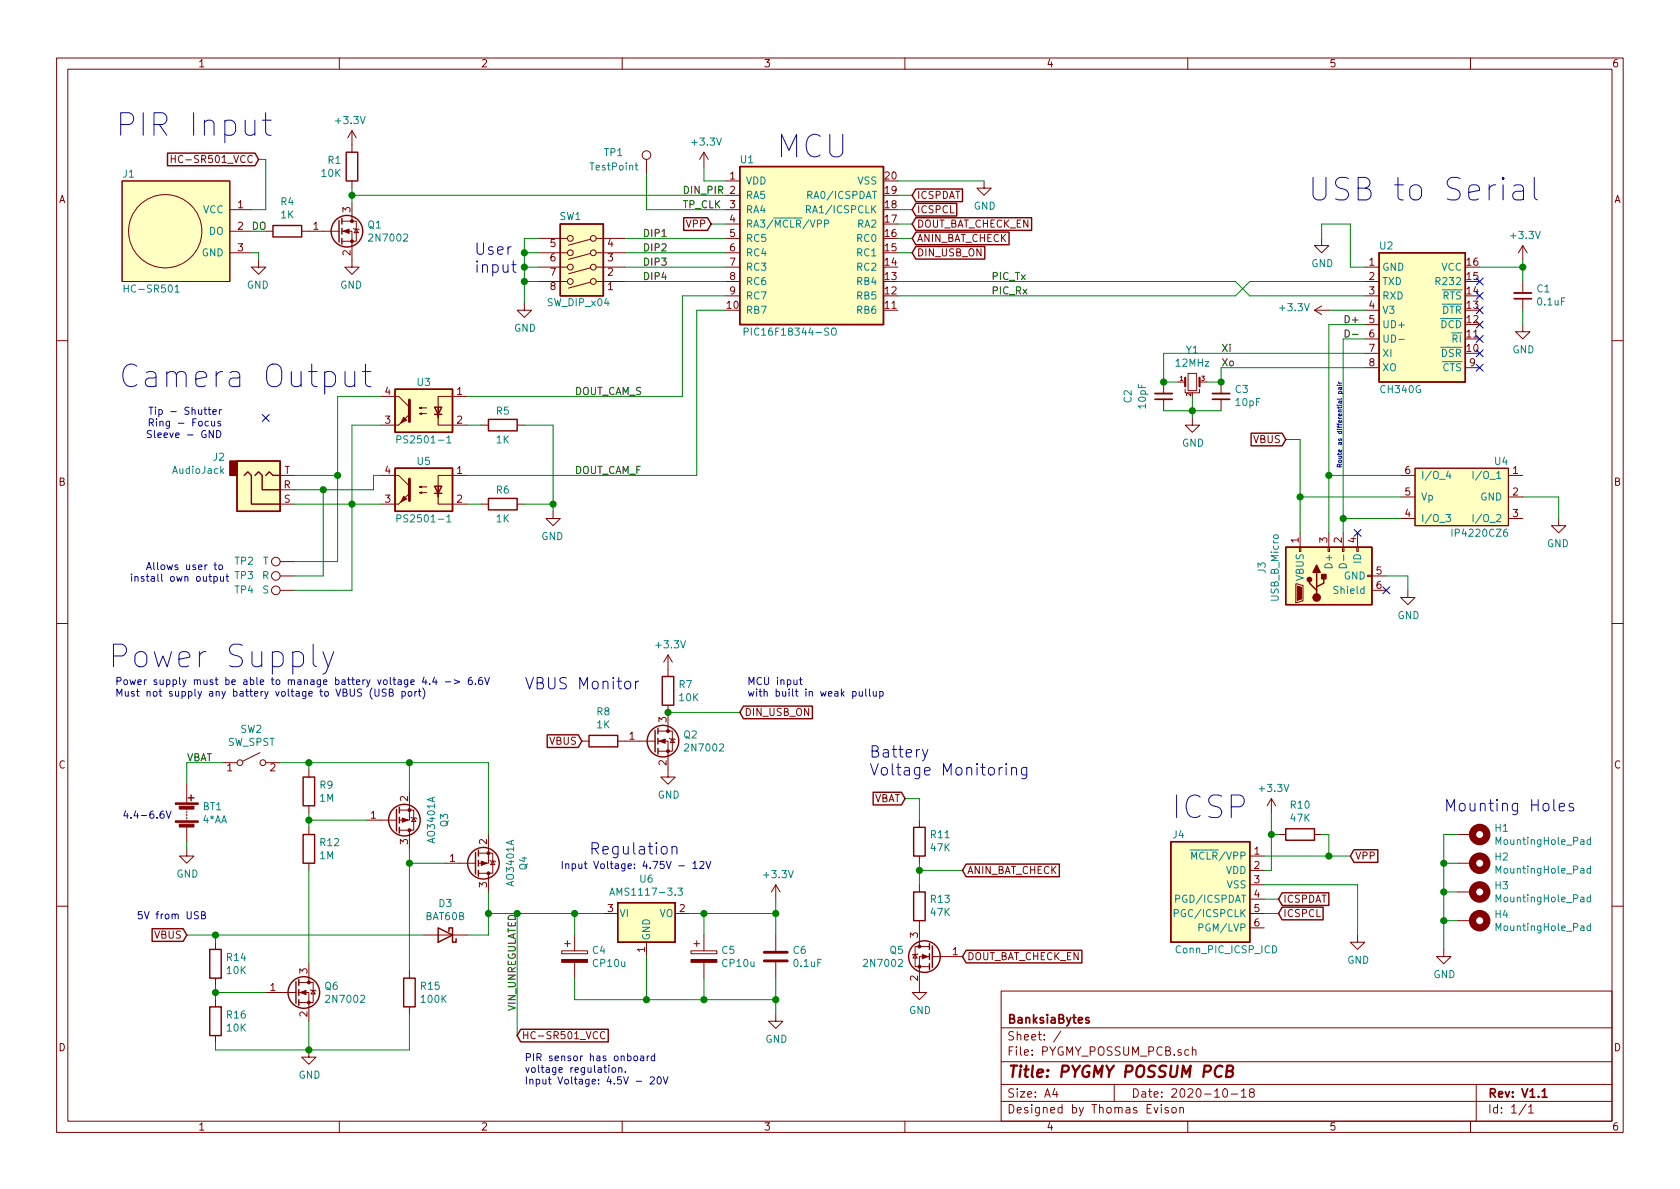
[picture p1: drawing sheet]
<svg xmlns="http://www.w3.org/2000/svg" width="297mm" height="210mm" viewBox="0 0 297 210" stroke-linecap="round" stroke-linejoin="round" font-family="sans-serif">
<g fill="none" stroke="#840000" stroke-width=".18">
<path d="M10 10.3h277v189.9h-277zM12 12.2h273v186.1h-273zM60 10.3v1.9M110 10.3v1.9M160 10.3v1.9M210 10.3v1.9M260 10.3v1.9M21.6 32h19v17.8h-19zM30.3 27.5v1.2M30.3 28.1h.7M31 27.5v1.2M40.6 37.1h3.8"/>
<path d="M60.5 39.1h2.5v3.6h-2.5M62.2 23.1v3.8M62.2 32v1.3M62.2 35.8v3.3M62.2 23.1l.8 1.3M62.2 23.1l-.7 1.3M114.3 28.2v2.5M124.5 26.9v2.6M124.5 26.9l-.8 1.3M124.5 26.9l.7 1.3M128.3 32h2.5M128.3 34.5h2.5"/>
<path d="M128.3 37.1h2.5M128.3 39.6h2.5M174 32v1.3h1.3l-1.3 1.2-1.3-1.2h1.3M40.6 44.7h3.8M40.6 40.9h3.8M45.7 46v1.2h-1.3l1.3 1.3 1.3-1.3h-1.3M47 40.9h1.3M53.3 40.9h6.6M60.5 40.9h1.7v6.3h-1.2l1.2 1.3 1.3-1.3h-1.3M62.5 40.4l.1 .1h.8l.1 .1M63 40.5l.4 .6h-.8zM92.7 53.6v1.3h1.3l-1.3 1.2-1.3-1.2h1.3"/>
<path d="M95.2 42.2h5.1M95.2 44.7h5.1M95.2 47.2h5.1M95.2 49.8h5.1M104.4 42.3l-3.9 1.1M104.4 44.8l-3.9 1.1M104.4 47.4l-3.9 1M104.4 49.9l-3.9 1M105.4 42.2h5.1M105.4 44.7h5.1M105.4 47.2h5.1M105.4 49.8h5.1"/>
<path d="M128.3 42.2h2.5M128.3 44.7h2.5M128.3 47.2h2.5M128.3 49.8h2.5M128.3 52.3h2.5M232.4 54.9l1.3 .7M232.4 54.9h2.5M233.7 42.2v1.2h1.2l-1.2 1.3-1.3-1.3h1.3M233.7 54.1l-1.3 .8M241.3 54.9h2.5M241.3 47.2h2.5M241.3 49.8h2.5"/>
<path d="M241.3 52.3h2.5M241.3 57.4h2.5M241.3 59.9h2.5M269.2 57.4v1.3h1.3l-1.3 1.2-1.2-1.2h1.2M269.2 43.4l-.7 1.3M269.2 43.4v2.6M269.2 49.8v2M269.2 52.8v2.1M269.2 43.4l.8 1.3M10 60.2h2M67.3 75.2h3.2M67.3 70.1h3.2l1.9 1.9"/>
<path d="M74.2 73.1l.3-.1v.3l-.3-.2h1.2M74.2 72.1l.3-.1v.3l-.3-.2h1.2M77.5 73.3v1.9h5M82.5 70.1h-5v3.8v-1.9M85.1 75.2h1.3M91.4 75.2h1.3M205.7 67.6v2M205.7 70.6v2M208.3 67.6h1.2M209.5 68.8v.7h2.6v-.7M210.1 66h1.5v3.1h-1.5zM210.8 73.9v1.3h1.3l-1.3 1.2-1.3-1.2h1.3"/>
<path d="M212.1 67.6h1.3M215.9 67.6v2M215.9 70.6v2M241.3 62.5h2.5M241.3 65h2.5M259.1 65h2.5M285 60.2h2M49.5 84.1h2.6M49.5 89.1h2.6M49.5 86.6h2.6M49.5 99.3h2.6M67.3 84.1h3.2l1.9 1.9"/>
<path d="M67.3 89.1h3.2M74.2 87.1l.3-.1v.2l-.3-.1h1.2M74.2 86.1l.3-.1v.2l-.3-.1h1.2M77.5 87.2v1.9h5M82.5 84.1h-5v3.8v-1.9M85.1 89.1h1.3M91.4 89.1h1.3M97.8 90.4v1.3h-1.3l1.3 1.3 1.3-1.3h-1.3M229.7 96.8h.3v.7h-.3zM229.9 94.2v2.6M234.8 96.8h.3v.7h-.3zM234.9 94.2v2.6"/>
<path d="M237.4 96.8h.2v.7h-.2zM237.5 94.2v2.6M239.9 96.8h.3v.7h-.3zM240 94.2v2.6M247.6 84.1h2.6M247.6 87.9h2.6M247.6 91.7h2.6M250.2 82.8h16.5v10.2h-16.5zM266.7 84.1h2.5M266.7 87.9h2.5M266.7 91.7h2.5M275.6 91.7v1.3h-1.3l1.3 1.2 1.3-1.2h-1.3"/>
<path d="M10 110.3h2M49.5 104.4h2.6M49.5 101.8h2.6M118.1 115.8v3.8M118.1 115.8l-.8 1.3M118.1 115.8l.8 1.3M229.1 103.2l1.3 .3v2.8l-1 .2h-.3zM241.8 101.7h.8v.3h-.8zM242.6 104.4h2.5M242.6 101.8h2.5M248.9 104.4v1.3h1.3l-1.3 1.2-1.3-1.2h1.3M285 110.3h2"/>
<path d="M33 138.7v3.3M39.4 134.9h2.5M46 133.1l-3.1 1.5M47 134.9h2.5M54.6 136.1v1.3M72.4 139.9v5.1h-1.8M102.9 131.1h1.2M109.2 131.1h6.6M116.3 131.1h1.8v6.3h1.3l-1.3 1.3-1.3-1.3h1.3M116.3 129.3h2.6v3.5h-2.6M118.1 124.7v4.6M118.4 130.6l.1 .1h.8l.1 .1"/>
<path d="M118.9 130.7l.4 .6h-.8zM33 150.1v1.3h1.3l-1.3 1.2-1.3-1.2h1.3M33 143v.3M33 143.5v.3M33 144v.3M33 144.5v.3M33 145v.3M33 146.3v2.5M54.6 142.5v1.3M54.6 146.3v1.3M54.6 152.6v1.3M64.8 145h5.3"/>
<path d="M70.6 143.3h2.6v3.5h-2.6M72.4 146.8v3.3M72.6 144.5l.2 .1h.7l.2 .2M73.2 144.6l.3 .7h-.7zM78.7 152.6h5.4M84.6 150.9h2.5v3.5h-2.5M86.4 147.6v5h-1.8M86.4 154.4v3.3M86.6 152.1l.1 .2h.8l.1 .1M87.1 152.3l.4 .6h-.8zM137.2 156.5l-.8 1.2M137.2 156.5v2.5"/>
<path d="M137.2 156.5l.7 1.2M162.6 145v1.3M162.6 151.4v1.2M162.6 156.5v1.2M221 151.4h2.5M221 153.9h2.5M221 156.5h2.5M221 159h2.5M224.8 141.2l-.8 1.3M224.8 141.2v2.6M224.8 141.2l.8 1.3M226.1 147.6h1.2"/>
<path d="M232.4 147.6h1.3M257.8 152.6h2.5M257.8 157.7h2.5M257.8 147.6h2.5M10 160.2h2M38.1 166.6v1.3M38.1 173v1.2M38.1 176.8v1.2M47 175.5h5.3M52.8 175.5h1.8v5.1M52.8 173.7h2.6v3.6h-2.6M54.6 170.4v3.3"/>
<path d="M54.9 175l.1 .1h.8l.1 .2M55.4 175.1l.4 .7h-.8zM72.4 171.7v1.3M72.4 178v1.3M74.9 165.3h7.6M99.3 168.1h4.6v.6h-4.6zM99.8 166.9h1M100.3 166.4v1M101.6 165.3v2.8M101.6 170.2v2.8M106.7 161.5h2.5M114.3 166.6v2.6"/>
<path d="M119.4 161.5h2.5M122.2 168.1h4.5v.6h-4.5zM122.7 166.9h1M123.2 166.4v1M124.5 165.3v2.8M124.5 170.2v2.8M137.2 179.3v1.3h1.2l-1.2 1.3-1.3-1.3h1.3M137.2 165.3v2.8M137.2 170.2v2.8M161.8 168.8l.4 .6h-.8zM162.3 168.7l-.1 .1h-.8l-.1 .1M162.6 162.8v4.6"/>
<path d="M164.3 169.2h-1.7v6.3h1.2l-1.2 1.3-1.3-1.3h1.3M164.3 167.4h-2.5v3.5h2.5M164.8 169.2h5.4M177 175.3h108v23h-108zM221 161.5h2.5M221 164.1h2.5M240 165.3v1.3h1.3l-1.3 1.3-1.2-1.3h1.2M255.3 167.9v1.3h1.2l-1.2 1.2-1.3-1.2h1.3M257.8 162.8h2.5M285 160.2h2M38.1 183.1v1.3M54.6 185.7v1.2h1.3l-1.3 1.3-1.3-1.3h1.3"/>
<path d="M60 198.3v1.9M106.9 182.5a.6 .6 0 0 0-.8 .5 .6 .6 0 0 0 .6 .7l.2-.1M110 198.3v1.9M160 198.3v1.9M177 194.8h108M177 191.8h108M177 187.8h108M177 181.8h108M186.5 192.5l-.4 1h1M186.8 193v1M187.6 182.3l-1.3 2M197 191.8v3"/>
<path d="M205.3 195.3v.2M205.3 195.8v1M206.6 195.9l-.4-.1-.2 .2v.3l.6 .1v.3h-.6M207.3 196l.2-.2 .4 .2v.7l-.2 .1-.4-.1zM208.6 196l.2-.2 .4 .1v.9M208.6 195.8v1M210 198.3v1.9M210.2 185.7l-.4-.1-.3 .3 .1 .6h.6M210.8 185.7l.2-.1 .4 .1 .1 .9M210.8 185.1v1.5M216.3 192.7l.4-.2a.94 .94 0 0 1 0 1.5 .79 .79 0 0 1-.4-1.3zM217.7 193.5h1.1"/>
<path d="M219.5 193l.4-.5v1.5M219.5 194h.8M221.2 193.2l-.3-.3 .1-.2 .2-.2 .4 .1 .2 .2-.1 .2-.6 .2a.48 .48 0 0 0-.1 .7l.2 .1 .5-.1a.48 .48 0 0 0-.1-.7h-.1M260 198.3v1.9M261 191.8v6.5M269.8 195.2l-1.2 2M270.3 195.8l.4-.5v1.5M270.3 196.8h.8"/>
<circle cx="114.3" cy="27.4" r=".76"/>
<circle cx="29.2" cy="40.9" r="6.5"/>
<circle cx="100.8" cy="42.2" r=".51"/>
<circle cx="100.8" cy="44.7" r=".51"/>
<circle cx="100.8" cy="47.2" r=".51"/>
<circle cx="100.8" cy="49.8" r=".51"/>
<circle cx="104.9" cy="44.7" r=".51"/>
<circle cx="104.9" cy="47.2" r=".51"/>
<circle cx="104.9" cy="42.2" r=".51"/>
<circle cx="104.9" cy="49.8" r=".51"/>
<circle cx="48.8" cy="99.3" r=".76"/>
<circle cx="48.8" cy="101.8" r=".76"/>
<circle cx="48.8" cy="104.4" r=".76"/>
<circle cx="42.4" cy="134.9" r=".51"/>
<circle cx="46.5" cy="134.9" r=".51"/>
</g>
<path d="M267.7 52.8h3.1M204.2 70.6h3.1M214.4 70.6h3M192.5 180l-.3-.1-.2 .2v.3l.5 .1v.3h-.5M272.7 193l.4-.5v1.5M272.7 194h.8" fill="none" stroke="#840000" stroke-width=".3"/>
<path d="M216.9 189.4l.9-.1a.47 .47 0 0 0 .2-.5 .47 .47 0 0 0-.3-.4h-.7l-.2 2h.8a.53 .53 0 0 0 .4-.5 .53 .53 0 0 0-.4-.5" fill="none" stroke="#840000" stroke-width=".41"/>
<g fill="none" stroke="#840000" stroke-width=".25">
<path d="M29.6 27.1h15.5l.6 1.1-.6 1.1h-15.5zM48.3 39.9h5v2h-5zM59.9 39v3.8M60.5 38.6v1M61.2 26.9h2v5.1h-2zM99.1 39.6h7.6v12.7h-7.6zM120.9 38.5h4.2l.6 1.1-.6 1.1h-4.2zM130.8 29.5h25.4v27.9h-25.4zM161.9 38.5h20.5v2.2h-20.5l-.6-1.1zM161.9 36h7.3v2.2h-7.3l-.6-1.1zM161.9 33.4h8.3v2.3h-8.3l-.6-1.2zM60.5 40.4v1"/>
<path d="M60.5 42.2v1M161.9 41h16.5v2.3h-16.5l-.6-1.1zM161.9 43.6h12.2v2.2h-12.2l-.6-1.1zM243.8 44.7h15.3v22.9h-15.3zM69.8 68.8h10.2v7.6h-10.2zM76.8 72h1.3l-.6 1.3zM76.8 73.3h1.3M86.4 74.2h5v2h-5zM221.2 76.6h5.5l.6 1.1-.6 1.1h-5.5zM41.9 81.5h7.6v8.9h-7.6zM43.2 84.1l.6-.7 .6 .7v5h5.1M45.1 84.1l.6-.7 .7 .7v2.5h3.1"/>
<path d="M47 84.1l.6-.7 .7 .7h1.2M69.8 82.8h10.2v7.6h-10.2zM76.8 86h1.3l-.6 1.2zM76.8 87.2h1.3M86.4 88.1h5v2.1h-5zM227.3 96.8h15.3v10.1h-15.3zM117.1 119.6h2v5.1h-2zM231.5 102.5v.6l1.3 1.3v.6M232.8 101.2v2.6M234.1 101.8v1.3l-1.3 .7v.6M53.6 137.4h2v5.1h-2zM96.7 129.9h5.5l.7 1.2-.7 1.1h-5.5z"/>
<path d="M104.1 130h5.1v2.1h-5.1zM115.8 129.2v3.8M116.3 128.8v1M116.3 130.6v1M116.3 132.3v1M131.4 124.9h12.2v2.2h-12.2l-.6-1.1zM33.3 141.1h1M33.8 140.6v1M53.6 147.6h2v5h-2zM70.1 143.1v3.8M70.6 142.7v1.1M70.6 144.5v1"/>
<path d="M70.6 146.3v1M84.1 150.7v3.9M84.6 150.4v1M84.6 152.1v1.1M84.6 153.9v1M109.2 159.6h10.2v7h-10.2zM154.4 140.1h5l.6 1.1-.6 1.1h-5zM161.5 157.7h2.1v5.1h-2.1zM161.5 146.3h2.1v5.1h-2.1zM170.8 152.8h16.5v2.2h-16.5l-.6-1.1zM207 148.8h14v17.8h-14zM226.7 157.9h8.2v2.2h-8.2l-.6-1.1z"/>
<path d="M227.3 146.6h5.1v2h-5.1zM239.4 150.3h4.2v2.2h-4.2l-.6-1.1zM26.9 164.2h5.5l.6 1.1-.6 1.2h-5.5zM37.1 167.9h2v5.1h-2zM37.1 178h2v5.1h-2zM52.3 173.6v3.8M52.8 173.2v1M52.8 175v1M52.8 176.8v1M71.4 173h2v5h-2zM77.5 164.1l2.5 1.2-2.5 1.3zM79.4 164.7v-.6h.6v2.5h.6v-.6"/>
<path d="M164.3 166.9v1M164.3 168.7v1M164.3 170.4v1M164.8 167.3v3.8M170.8 168h20.5v2.3h-20.5l-.6-1.1zM226.7 160.4h7.2v2.3h-7.2l-.6-1.2zM92.1 182h15.4v2.2h-15.4l-.7-1.1z"/>
<circle cx="61.3" cy="40.9" r="2.79"/>
<circle cx="117.2" cy="131.1" r="2.79"/>
<circle cx="71.5" cy="145" r="2.79"/>
<circle cx="85.5" cy="152.6" r="2.79"/>
<circle cx="53.7" cy="175.5" r="2.79"/>
<circle cx="163.4" cy="169.2" r="2.79"/>
</g>
<g fill="#ffffc2" stroke="#ffffc2" stroke-width=".18">
<path d="M109.2 159.6h10.2v7h-10.2z"/>
<path d="M69.8 68.8h10.2v7.6h-10.2z"/>
<path d="M207 148.8h14v17.8h-14z"/>
<path d="M250.2 82.8h16.5v10.2h-16.5z"/>
<path d="M69.8 82.8h10.2v7.6h-10.2z"/>
<path d="M130.8 29.5h25.4v27.9h-25.4z"/>
<path d="M41.9 81.5h7.6v8.9h-7.6z"/>
<path d="M99.1 39.6h7.6v12.7h-7.6z"/>
<path d="M21.6 32h19v17.8h-19z"/>
<path d="M243.8 44.7h15.3v22.9h-15.3z"/>
<path d="M227.3 96.8h15.3v10.1h-15.3z"/>
</g>
<g fill="none" stroke="#008484" stroke-width=".18">
<path d="M112.3 29.2h.5M112.5 28.8v1.1l.3 .2M142.6 37l.7-.1v-.4l-.2-.1h-.5v1.2M142.8 34.5l.6-.1 .2-.1-.1-.3-.2-.2h-.5v1.3M142.9 37l.4 .6M145.8 39.6l.6-.1 .1-.2v-.3l-.2-.1h-.5v1.3M21.9 50.4v1.3M21.9 51h.8M31 51.7h.7M131.6 58.7l.7-.1v-.5l-.2-.1h-.5v1.3M147.1 58.2a.45 .45 0 0 1 .7 0 .88 .88 0 0 1-.3 1.1l-.3-.1a1.07 1.07 0 0 1-.1-1zM70.2 77.7l.6-.1v-.4l-.1-.1h-.5v1.2"/>
<path d="M79 77.4l.4-.3v1.2M79 78.3h.7M247.3 60h1M39.2 83.2l.3 .5M39.5 82.9l-.5 .5M70.2 91.7l.6-.1v-.4l-.1-.2h-.5v1.3M79 91.4l.4-.4v1.3M79 92.3h.7M236.9 99.9a.68 .68 0 0 1 .7-.2 .68 .68 0 0 1 .4 .7h-1.2zM237.6 98.1v1M255.7 91h.8l-.4 .5 .3 .1v.6h-.5l-.2-.1M256.1 83.3l-.3 .9h.7"/>
<path d="M256.4 83.8v.8M260.5 83.4v1.2M260.5 91v1.2M262 83.3l-1.1 1.6M262 90.9l-1.1 1.7M107.8 158.3l.4-1.3 .5 1.3M107.9 158h.6M119.9 157h.7l-.4 .5 .4 .2v.4l-.2 .2-.5-.1M207.9 158.9l.6-.1v-.4l-.1-.1h-.5v1.3M210.4 150.3h1.5M210.7 151.9v-1.2l.4 .9 .5-.9v1.2M281.2 158.7l-.4-.1-.2 .3 .1 .5h.5"/>
<path d="M281.2 148.5h-.4l-.2 .2 .1 .6h.5M281.2 153.6h-.4l-.2 .2 .1 .6h.5M281.2 148.1v1.2M281.2 153.1v1.3M281.2 158.2v1.3M207.6 161.5l.6-.1 .2-.1-.1-.3-.2-.2h-.5v1.3M212 164l.6-.1v-.4l-.1-.1h-.5v1.2M281.2 163.8l-.4-.1-.2 .3 .1 .5h.5M281.2 163.3v1.3"/>
</g>
<g fill="#840000" stroke="#840000" stroke-width=".18">
<path d="M70.5 75.2l1.9-1.9z"/>
<path d="M71.4 73.8l.5 .5-1 .5z"/>
<path d="M85.1 152.3l1 .3-1 .4z"/>
<path d="M122.2 169.7h4.5v.5h-4.5z"/>
<path d="M31 145.2h4.1v.2h-4.1z"/>
<path d="M31 142h4.1v.2h-4.1z"/>
<path d="M31.7 145.7h2.6v.5h-2.6z"/>
<path d="M31.7 142.6h2.6v.5h-2.6z"/>
<path d="M71.1 144.6l1 .4-1 .4z"/>
<path d="M99.3 169.7h4.6v.5h-4.6z"/>
<path d="M163.1 168.8l1 .4-1 .3z"/>
<path d="M72.4 87.2l-1.9 1.9z"/>
<path d="M71.4 87.8l.5 .5-1 .5z"/>
<path d="M116.6 131.1l1-.4v.7z"/>
<path d="M53.1 175.5l1-.4v.8z"/>
<path d="M60.7 40.9l1-.4v.8z"/>
<path d="M229.4 103.6l.7 .3v2l-.7 .3z"/>
<circle cx="86.4" cy="150.9" r=".25"/>
<circle cx="86.4" cy="154.4" r=".25"/>
<circle cx="72.4" cy="143.3" r=".25"/>
<circle cx="72.4" cy="146.8" r=".25"/>
<circle cx="162.6" cy="170.9" r=".25"/>
<circle cx="162.6" cy="167.4" r=".25"/>
<circle cx="118.1" cy="132.8" r=".25"/>
<circle cx="118.1" cy="129.3" r=".25"/>
<circle cx="54.6" cy="177.3" r=".25"/>
<circle cx="54.6" cy="173.7" r=".25"/>
<circle cx="62.2" cy="42.7" r=".25"/>
<circle cx="62.2" cy="39.1" r=".25"/>
</g>
<path d="M72.4 70.7v3.8M72.4 84.7v3.8M135.1 169.9h4.1M135.1 168.4h4.1" fill="none" stroke="#840000" stroke-width=".51"/>
<path d="M267.7 51.8h3.1M204.2 69.6h3.1M214.4 69.6h3" fill="none" stroke="#840000" stroke-width=".33"/>
<g fill="none" stroke="#840000" stroke-width="1.3">
<circle cx="261.6" cy="147.6" r="1.27"/>
<circle cx="261.6" cy="152.6" r="1.27"/>
<circle cx="261.6" cy="157.7" r="1.27"/>
<circle cx="261.6" cy="162.8" r="1.27"/>
</g>
<g fill="#840000" stroke="#840000" stroke-width=".25">
<path d="M40.6 81.5h1.3v2.6h-1.3z"/>
<path d="M233.7 101.6h.7v.8h-.7z"/>
<path d="M232.8 99.9l.6 1.3h-1.2z"/>
<circle cx="232.8" cy="105.7" r=".63"/>
<circle cx="231.5" cy="102.5" r=".38"/>
</g>
<path d="M209.5 66.8v1.5M212.1 66.8v1.5" fill="none" stroke="#840000" stroke-width=".38"/>
<g fill="none" stroke="#008400" stroke-width=".18">
<path d="M45.7 28.2h1.3v8.9h-2.6M62.2 34.5h66.1M62.2 33.3v2.5M114.3 30.7v6.4h14M124.5 29.5v2.5h3.8M125.7 39.6h2.6M158.7 34.5h2.6M158.7 37.1h2.6M158.7 32h15.3M158.7 39.6h2.6M44.4 44.7h1.3v1.3M92.7 49.8h2.5"/>
<path d="M92.7 47.2h2.5M92.7 44.7h2.5M95.2 42.2h-2.5v11.4M110.5 49.8h17.8M110.5 47.2h17.8M110.5 44.7h17.8M110.5 42.2h17.8M128.3 54.9h-5.1v29.2h-40.7M128.3 52.3h-7.7v17.8h-38.1M158.7 49.8h59.7l2.6 2.5h20.3M158.7 44.7h2.6M158.7 42.2h2.6"/>
<path d="M233.7 42.2v-2.6h5.1v7.6h2.5M234.9 54.9h6.4M241.3 49.8h-20.3l-2.6 2.5h-59.7M241.3 57.4h-6.4v36.8M241.3 59.9h-3.8v34.3M261.6 47.2h7.6M269.2 46v3.8M269.2 54.9v2.5M67.3 70.1h-7.6v29.2h-7.6M67.3 75.2h-5.1v29.2h-10.1M82.5 75.2h2.6M92.7 75.2h5.1v15.2"/>
<path d="M205.7 72.6h10.2M210.8 70.1v3.8M227.3 77.7h2.6v16.5M241.3 62.5h-35.6v5.1h2.6M241.3 65h-25.4v2.6h-2.5M52.1 84.1h7.6M52.1 89.1h15.2M57.1 86.6v15.2h-5M67.3 84.1h-1.3v2.5h-13.9M82.5 89.1h2.6M92.7 89.1h5.1M229.9 87.9h17.7"/>
<path d="M234.9 84.1h12.7M237.5 91.7h10.1M269.2 87.9h6.4v3.8M245.1 101.8h3.8v2.6M39.4 134.9h-6.4v3.8M49.5 134.9h36.9v12.7M54.6 134.9v1.2M72.4 134.9v5M118.1 126h12.7M33 148.8v1.3M54.6 145h10.2M54.6 143.8v2.5"/>
<path d="M54.6 153.9v16.5M72.4 152.6h6.3M72.4 150.1v21.6M86.4 157.7v7.6h-3.9M137.2 159v6.3M160 141.2h2.6v3.8M162.6 152.6v3.9M162.6 153.9h7.6M223.5 156.5h16.5v8.8M223.5 159h2.6M223.5 151.4h15.3M224.8 147.6h1.3"/>
<path d="M224.8 143.8v10.1h-1.3M233.7 147.6h1.2v3.8M255.3 152.6h2.5M255.3 157.7h2.5M257.8 147.6h-2.5v20.3M33 165.3h41.9M38.1 165.3v1.3M38.1 174.2v2.6M38.1 175.5h8.9M72.4 179.3v6.4h-34.3v-1.3M86.4 161.5h20.3M91.4 161.5v21.6"/>
<path d="M101.6 161.5v3.8M101.6 173v3.8h35.6M114.3 169.2v7.6M121.9 161.5h15.3M124.5 161.5v3.8M124.5 173v3.8M137.2 173v6.3M223.5 161.5h2.6M255.3 162.8h2.5M54.6 180.6v5.1"/>
</g>
<path d="M237.8 58.3a.64 .64 0 0 1 .8 .7 .64 .64 0 0 1-.8 .6zM239.1 59.1h1" fill="none" stroke="#000" stroke-width=".18"/>
<g fill="none" stroke="#0000c2" stroke-width=".18">
<path d="M47 19.9v3.5l.2 .3 .7 .2M46.4 21.3h1.5M267.7 32.9l.3-.2h.8l.4 .2 .2 .4v2.1M269.4 33.6l-.4 .2h-1a.78 .78 0 0 0-.6 .8 .78 .78 0 0 0 .6 .8h1l.4-.2M271.3 31.4v3.4l.1 .4 .4 .2M90.5 46.8h.7M90.8 46.1v1.7l.1 .3 .3 .1M24.2 64.8a1.39 1.39 0 0 0-2.3 .5 2.66 2.66 0 0 0 .6 2.9 1.44 1.44 0 0 0 1.7-.2M26.3 72h.8M26.4 74.7l.7-.1v-.4l-.7-.1v1.2M26.7 72v1.3M26.7 74.7l.4 .6"/>
<path d="M26.8 76.2l-.5-.1-.2 .1v.4l.5 .3 .2 .3-.3 .2-.5-.1M27.3 76.1v1.1l.2 .2M27.5 72v.1M27.5 72.4v.9M27.7 74.1v.1M27.7 74.5v.8M28.1 72.5l.3-.1 .3 .3-.1 .5h-.5M28.1 72.4v1.3M236.4 68.1h.1M236.7 67.5l.1 .3M236.7 69.6h.8M236.7 68.1h.5"/>
<path d="M236.7 67.8h.5M236.7 69.6v-.3l.1-.1 .4 .1v.3M236.9 68.5l.1 .4h.2v-.4h-.5v.4M237.2 70.5l-.1 .1h-.7M27.2 99.5v1.1l.2 .1M23.3 101.5v.1M23.3 101.9v.9M23.9 102.1l.2-.2 .2 .1 .1 .8M23.9 101.9v.9M25.4 102l-.3-.1-.2 .2 .1 .2 .4 .1v.3h-.5M25.9 100.7l.4-1.2 .5 1.2M26 100.4h.6"/>
<path d="M40 101.9h.4M40.1 101.5v1.1l.3 .2M55.4 113.9v3.4l.2 .4 .4 .2M57.1 115.2l.9 2.7M59 115.2l-1.3 3.6-.6 .4M75 119.7l-.3 .9h.8M76.8 119.7l-.3 .9h.8M83.4 119.8l-.4 .1a.87 .87 0 0 0 0 1.2l.5-.2v-.5l-.5-.1-.2 .2M85.2 119.8l-.4 .1-.2 .4 .1 .6 .2 .2 .3-.1 .1-.2-.1-.5h-.3l-.3 .2M85.7 119.8l.4 1.3 .4-1.3M141.5 119.8v1.1l.3 .2M65.8 121.7a1.4 1.4 0 0 0 0 1.9"/>
<path d="M66.3 121.8v1.1l.2 .2h.3l.2-.2v-1.1M68.3 121.9l-.5-.1-.2 .2 .1 .4 .5 .2 .1 .3-.3 .2h-.4M68.8 122.4h.6l.1-.2-.1-.2-.6-.2v1.3h.5l.2-.1v-.3l-.3-.3M71.1 122.3h.3l.3 .2-.1 .6h-.5M71.1 122.3v1.2M72.3 122.3h.3l.2 .2-.1 .6h-.3l-.2-.1zM72.6 120.6l.6-.1v-.2l-.4-.1-.2 .2 .1 .6h.5M73.4 122.3v.8M73.7 122.3l-.3 .2M74 122.3h.4M74.1 121.8v1.1l.3 .2M74.8 121.7a1.47 1.47 0 0 1 0 1.9"/>
<path d="M75.3 120.2v.9M76 120.9v.2M77.1 120.2v.9M78.7 120.6h1M80.3 120.2l1 .4-1 .3M84.1 120.9v.2M110.5 120.7a.55 .55 0 0 1 .6-.2 .55 .55 0 0 1 .4 .3v.6a.55 .55 0 0 1-.5 .4 .55 .55 0 0 1-.6-.4zM112.4 120.5v1.3M112.9 120.5l-.4 .1-.1 .2M141.3 120.2h.5M150.8 122.3h.3l.3 .2-.1 .6h-.5M151.9 122.3l.1 .8h.3l.2-.1"/>
<path d="M152.5 122.3v.8M153.1 121.8v1.1l.1 .2M153.7 121.8v1.1l.2 .2M154.4 122.3l.1 .8h.3l.1-.1M154.9 122.3v.8M155.5 122.3h.4l.3 .2-.2 .6h-.5M155.5 122.3v1.2M163.1 132.5l.5 1.4M164.1 132.5l-.7 1.9-.3 .1M177.9 135l-.1 .1h.2l-.1-.1v.2M177.9 135.7v1.4M178.9 135.9a.49 .49 0 0 1 .8 .1v1.1"/>
<path d="M178.9 135.7v1.4M181.5 135.7v1.6a.54 .54 0 0 1-.8 .3M181.5 135.8l-.5-.1-.4 .4v.6l.2 .3 .2 .1 .5-.1M28.9 143.4h-.2a.79 .79 0 0 0-.2 1.3l.5-.1v-.6l-.5-.1-.2 .3M29.4 143.4l.4 1.3 .5-1.3M118.8 149.9a.52 .52 0 0 1 .8-.1l.1 1.2M118.8 149.7v1.3M120 153.1h1M122.5 152.7l.4-.4v1.3M122.5 153.6h.8M123.7 152.4l.5-.1 .3 .4-.1 .2-.7 .7h.8M124.8 152.3l.4 1.3 .5-1.3"/>
<path d="M275.7 142.7l.9-.2v-.3l-.6-.1-.3 .2 .1 1 .2 .1 .6-.1M278.2 142.2l-.2-.1-.5 .1v.4a.68 .68 0 0 1 .8 .4l-.1 .3-.2 .1-.6-.1M35.1 161.3l-.5-.1-.2 .1 .1 .5 .5 .2 .1 .2-.3 .3-.4-.1M35.6 161.8h.6l.1-.2-.1-.3-.6-.1v1.3h.5l.2-.1v-.4l-.3-.2M107.6 188.4v.1M107.6 188.8v.8M108.3 188.8h.3l.3 .2-.2 .6h-.3l-.1-.1zM109.4 188.9l.2-.1h.3l.1 .8M109.4 188.8v.8M110.6 189.5v.1M112.2 186.8l.3-.1 .2 .3v.3l-.2 .3-.3-.1-.1-.2zM112.5 191.2h1"/>
<path d="M113.3 186.8h.5v.8M113.8 187l-.4 .1-.2 .2 .2 .3 .4-.1M114.4 186.7v.9M114.8 186.7l-.4 .3M115 190.5l.4-.1 .2 .1 .1 .3-.1 .2-.7 .7h.8M115.7 186.8l-.3-.1-.3 .3 .2 .5h.4M115.7 186.3v1.3M116.3 190.5l.2-.1a.67 .67 0 0 1 .4 .7 .67 .67 0 0 1-.4 .6l-.3-.2v-.3zM117.3 190.4l.4 1.3 .4-1.3"/>
</g>
<g fill="#008400" stroke="#008400" stroke-width=".25">
<circle cx="224.8" cy="147.6" r=".51"/>
<circle cx="235" cy="151.4" r=".51"/>
<circle cx="269.2" cy="47.2" r=".51"/>
<circle cx="57.2" cy="86.6" r=".51"/>
<circle cx="97.8" cy="89.1" r=".51"/>
<circle cx="62.2" cy="89.1" r=".51"/>
<circle cx="255.3" cy="152.6" r=".51"/>
<circle cx="59.7" cy="84.1" r=".51"/>
<circle cx="62.2" cy="34.5" r=".51"/>
<circle cx="118.1" cy="126" r=".51"/>
<circle cx="255.3" cy="157.7" r=".51"/>
<circle cx="255.3" cy="162.8" r=".51"/>
<circle cx="137.2" cy="161.5" r=".51"/>
<circle cx="114.3" cy="176.8" r=".51"/>
<circle cx="101.6" cy="161.5" r=".51"/>
<circle cx="210.8" cy="72.6" r=".51"/>
<circle cx="205.7" cy="67.6" r=".51"/>
<circle cx="72.4" cy="134.9" r=".51"/>
<circle cx="162.6" cy="153.9" r=".51"/>
<circle cx="124.5" cy="161.5" r=".51"/>
<circle cx="124.5" cy="176.8" r=".51"/>
<circle cx="92.7" cy="44.7" r=".51"/>
<circle cx="137.2" cy="176.8" r=".51"/>
<circle cx="38.1" cy="175.5" r=".51"/>
<circle cx="91.4" cy="161.5" r=".51"/>
<circle cx="86.4" cy="161.5" r=".51"/>
<circle cx="54.6" cy="145" r=".51"/>
<circle cx="54.6" cy="134.9" r=".51"/>
<circle cx="38.1" cy="165.3" r=".51"/>
<circle cx="54.6" cy="185.7" r=".51"/>
<circle cx="92.7" cy="47.2" r=".51"/>
<circle cx="72.4" cy="152.6" r=".51"/>
<circle cx="237.5" cy="91.7" r=".51"/>
<circle cx="92.7" cy="49.8" r=".51"/>
<circle cx="215.9" cy="67.6" r=".51"/>
<circle cx="229.9" cy="87.9" r=".51"/>
<circle cx="235" cy="84.1" r=".51"/>
</g>
<g fill="none" stroke="#000084" stroke-width=".18">
<path d="M261 59.3l1.2 1.2M261 56.8l1.2 1.2M261 54.2l1.2 1.3M261 51.7l1.2 1.2M261 49.2l1.2 1.2M262.2 59.3l-1.2 1.2M262.2 56.8l-1.2 1.2M262.2 54.2l-1.2 1.3M262.2 51.7l-1.2 1.2M262.2 49.2l-1.2 1.2M46.4 73.3l1.2 1.2M47.6 73.3l-1.2 1.2"/>
<path d="M261 61.9l1.2 1.2M261 64.4l1.2 1.2M262.2 61.9l-1.2 1.2M262.2 64.4l-1.2 1.2M239.4 93.6l1.2 1.2M240.6 93.6l-1.2 1.2M244.5 103.8l1.2 1.2M245.7 103.8l-1.2 1.2"/>
</g>
<g font-size="5.6" fill="#0000c2">
<text x="20.3" y="24.1">PIR Input</text>
<text x="137.2" y="27.9">MCU</text>
<text x="231.1" y="35.6">USB to Serial</text>
<text x="25.9" y="68.6">Camera Output</text>
<text x="19" y="118.1">Power Supply</text>
<text x="207" y="144.8">ICSP</text>
</g>
<g font-size="2.8" fill="#0000c2">
<text x="83.8" y="45.1">User</text>
<text x="83.8" y="48.3">input</text>
<text x="92.7" y="121.9">VBUS Monitor</text>
<text x="153.7" y="134">Battery</text>
<text x="153.7" y="137.2">Voltage Monitoring</text>
<text x="255.3" y="143.5">Mounting Holes</text>
<text x="104.1" y="151.1">Regulation</text>
</g>
<text font-size="2.8" fill="#840000" x="178" y="190.5">Title: PYGMY POSSUM PCB</text>
<g font-size="2.1" fill="#840000">
<text x="178" y="184">Sheet: /</text>
<text x="178" y="181">BanksiaBytes</text>
<text x="178" y="186.7">File: PYGMY_POSSUM_PCB.sch</text>
<text x="178" y="196.9">Designed by Thomas Evison</text>
<text x="178" y="194.1">Size: A4</text>
<text x="200" y="194.1">Date: 2020-10-18</text>
<text x="263" y="194.1">Rev: V1.1</text>
<text x="263" y="196.9">Id: 1/1</text>
</g>
<g font-size="1.8" fill="#840000">
<text x="35" y="11.9">1</text>
<text x="85" y="11.9">2</text>
<text x="135" y="11.9">3</text>
<text x="185" y="11.9">4</text>
<text x="235" y="11.9">5</text>
<text x="285" y="11.9">6</text>
<text x="31.7" y="28.8">HC-SR501_VCC</text>
<text x="10.4" y="35.9">A</text>
<text x="129.1" y="31.7">1</text>
<text x="129.1" y="34.3">2</text>
<text x="156.5" y="34.3">19</text>
<text x="156.5" y="31.7">20</text>
<text x="162.1" y="35.2">ICSPDAT</text>
<text x="285.4" y="35.9">A</text>
<text x="42.1" y="36.8">1</text>
<text x="42.1" y="40.6">2</text>
<text x="55.4" y="40.6">1</text>
<text x="62" y="37.6" transform="rotate(-90 62 37.6)">3</text>
<text x="121.4" y="40.3">VPP</text>
<text x="129.1" y="36.8">3</text>
<text x="129.1" y="39.4">4</text>
<text x="129.1" y="41.9">5</text>
<text x="156.5" y="41.9">16</text>
<text x="156.5" y="39.4">17</text>
<text x="156.5" y="36.8">18</text>
<text x="162.1" y="40.3">DOUT_BAT_CHECK_EN</text>
<text x="162.1" y="37.7">ICSPCL</text>
<text x="42.1" y="44.4">3</text>
<text x="62" y="45.2" transform="rotate(-90 62 45.2)">2</text>
<text x="97.3" y="43.7">5</text>
<text x="97.3" y="46.2">6</text>
<text x="107.5" y="46.2">3</text>
<text x="107.5" y="43.7">4</text>
<text x="129.1" y="44.4">6</text>
<text x="129.1" y="47">7</text>
<text x="156.5" y="47">14</text>
<text x="156.5" y="44.4">15</text>
<text x="162.1" y="42.8">ANIN_BAT_CHECK</text>
<text x="162.1" y="45.3">DIN_USB_ON</text>
<text x="242.1" y="47">1</text>
<text x="259.4" y="47">16</text>
<text x="97.3" y="48.8">7</text>
<text x="97.3" y="51.3">8</text>
<text x="107.5" y="51.3">1</text>
<text x="107.5" y="48.8">2</text>
<text x="129.1" y="49.5">8</text>
<text x="129.1" y="52.1">9</text>
<text x="156.5" y="52.1">12</text>
<text x="156.5" y="49.5">13</text>
<text x="242.1" y="49.5">2</text>
<text x="242.1" y="52.1">3</text>
<text x="259.4" y="52.1">14</text>
<text x="259.4" y="49.5">15</text>
<text x="128.6" y="54.6">10</text>
<text x="156.5" y="54.6">11</text>
<text x="242.1" y="54.6">4</text>
<text x="242.1" y="57.1">5</text>
<text x="242.1" y="59.7">6</text>
<text x="259.4" y="59.7">11</text>
<text x="259.4" y="57.1">12</text>
<text x="259.4" y="54.6">13</text>
<text x="242.1" y="62.2">7</text>
<text x="242.1" y="64.8">8</text>
<text x="259.4" y="62.2">10</text>
<text x="259.9" y="64.8">9</text>
<text x="68.1" y="69.8">4</text>
<text x="80.8" y="69.8">1</text>
<text x="68.1" y="74.9">3</text>
<text x="80.8" y="74.9">2</text>
<text x="50.3" y="83.8">T</text>
<text x="68.1" y="83.8">4</text>
<text x="80.8" y="83.8">1</text>
<text x="221.6" y="78.4">VBUS</text>
<text x="248.4" y="83.8">6</text>
<text x="267.5" y="83.8">1</text>
<text x="10.4" y="85.9">B</text>
<text x="50.2" y="86.4">R</text>
<text x="50.2" y="88.9">S</text>
<text x="68.1" y="88.9">3</text>
<text x="80.8" y="88.9">2</text>
<text x="248.4" y="87.6">5</text>
<text x="267.5" y="87.6">2</text>
<text x="285.4" y="85.9">B</text>
<text x="229.6" y="96" transform="rotate(-90 229.6 96)">1</text>
<text x="234.7" y="96" transform="rotate(-90 234.7 96)">3</text>
<text x="237.2" y="96" transform="rotate(-90 237.2 96)">2</text>
<text x="239.8" y="96" transform="rotate(-90 239.8 96)">4</text>
<text x="248.4" y="91.4">4</text>
<text x="267.5" y="91.4">3</text>
<text x="243.4" y="101.6">5</text>
<text x="243.4" y="104.1">6</text>
<text x="97.2" y="131.7">VBUS</text>
<text x="111.3" y="130.8">1</text>
<text x="117.9" y="127.7" transform="rotate(-90 117.9 127.7)">3</text>
<text x="131.6" y="126.6">DIN_USB_ON</text>
<text x="10.4" y="135.9">C</text>
<text x="40.2" y="136.4">1</text>
<text x="47.8" y="136.4">2</text>
<text x="117.9" y="135.4" transform="rotate(-90 117.9 135.4)">2</text>
<text x="285.4" y="135.9">C</text>
<text x="72.1" y="141.7" transform="rotate(-90 72.1 141.7)">2</text>
<text x="154.4" y="141.9">VBAT</text>
<text x="65.6" y="144.8">1</text>
<text x="72.1" y="149.3" transform="rotate(-90 72.1 149.3)">3</text>
<text x="86.1" y="149.3" transform="rotate(-90 86.1 149.3)">2</text>
<text x="79.5" y="152.4">1</text>
<text x="171" y="154.6">ANIN_BAT_CHECK</text>
<text x="221.8" y="151.1">1</text>
<text x="221.8" y="153.7">2</text>
<text x="239.5" y="152">VPP</text>
<text x="86.1" y="156.9" transform="rotate(-90 86.1 156.9)">3</text>
<text x="107.5" y="161.3">3</text>
<text x="120.2" y="161.3">2</text>
<text x="221.8" y="156.2">3</text>
<text x="221.8" y="158.7">4</text>
<text x="221.8" y="161.3">5</text>
<text x="226.8" y="159.6">ICSPDAT</text>
<text x="27.3" y="166">VBUS</text>
<text x="162.3" y="165.8" transform="rotate(-90 162.3 165.8)">3</text>
<text x="221.8" y="163.8">6</text>
<text x="226.8" y="162.2">ICSPCL</text>
<text x="54.4" y="172.2" transform="rotate(-90 54.4 172.2)">3</text>
<text x="114" y="168.4" transform="rotate(-90 114 168.4)">1</text>
<text x="162.3" y="173.5" transform="rotate(-90 162.3 173.5)">2</text>
<text x="168.4" y="168.9">1</text>
<text x="171" y="169.8">DOUT_BAT_CHECK_EN</text>
<text x="47.8" y="175.3">1</text>
<text x="54.4" y="179.8" transform="rotate(-90 54.4 179.8)">2</text>
<text x="10.4" y="185.9">D</text>
<text x="92.2" y="183.8">HC-SR501_VCC</text>
<text x="285.4" y="185.9">D</text>
<text x="35" y="199.9">1</text>
<text x="85" y="199.9">2</text>
<text x="135" y="199.9">3</text>
<text x="185" y="199.9">4</text>
<text x="235" y="199.9">5</text>
<text x="285" y="199.9">6</text>
</g>
<g font-size="1.8" fill="#008484">
<text x="59.5" y="21.9">+3.3V</text>
<text x="58" y="29">R1</text>
<text x="106.9" y="27.6">TP1</text>
<text x="122.5" y="25.7">+3.3V</text>
<text x="131" y="28.9">U1</text>
<text x="21.8" y="31.4">J1</text>
<text x="56.9" y="31.3">10K</text>
<text x="104.5" y="30.1">TestPoint</text>
<text x="131.8" y="32.6">VDD</text>
<text x="131.8" y="35.2">RA5</text>
<text x="143.4" y="35.2">RA0/ICSPDAT</text>
<text x="151.7" y="32.6">VSS</text>
<text x="35.9" y="37.7">VCC</text>
<text x="37" y="41.5">DO</text>
<text x="49.7" y="36.3">R4</text>
<text x="49.7" y="38.6">1K</text>
<text x="65.1" y="40.4">Q1</text>
<text x="99" y="38.9">SW1</text>
<text x="131.8" y="37.7">RA4</text>
<text x="131.8" y="40.3">RA3/MCLR/VPP</text>
<text x="143.4" y="37.7">RA1/ICSPCLK</text>
<text x="151.7" y="40.3">RA2</text>
<text x="172.2" y="37.1">GND</text>
<text x="35.7" y="45.3">GND</text>
<text x="65.6" y="42.7">2N7002</text>
<text x="131.8" y="42.8">RC5</text>
<text x="131.8" y="45.3">RC4</text>
<text x="131.8" y="47.9">RC3</text>
<text x="151.7" y="47.9">RC2</text>
<text x="151.7" y="45.3">RC1</text>
<text x="151.7" y="42.8">RC0</text>
<text x="231.9" y="47.2">GND</text>
<text x="244" y="44.1">U2</text>
<text x="244.3" y="47.9">GND</text>
<text x="254.8" y="47.9">VCC</text>
<text x="267.3" y="42.3">+3.3V</text>
<text x="22.5" y="51.7">HC-SR501</text>
<text x="43.6" y="51">GND</text>
<text x="60.1" y="51">GND</text>
<text x="131.8" y="50.4">RC6</text>
<text x="131.8" y="53">RC7</text>
<text x="151.7" y="53">RB5</text>
<text x="151.7" y="50.4">RB4</text>
<text x="244.3" y="50.4">TXD</text>
<text x="244.3" y="53">RXD</text>
<text x="254.4" y="50.4">R232</text>
<text x="255" y="53">RTS</text>
<text x="271.8" y="51.7">C1</text>
<text x="90.9" y="58.7">GND</text>
<text x="96.9" y="54.1">SW_DIP_x04</text>
<text x="131.8" y="55.5">RB7</text>
<text x="132.7" y="59.4">PIC16F18344-SO</text>
<text x="151.7" y="55.5">RB6</text>
<text x="226.4" y="55">+3.3V</text>
<text x="244.3" y="55.5">V3</text>
<text x="244.3" y="58">UD+</text>
<text x="254.7" y="58">DCD</text>
<text x="254.9" y="55.5">DTR</text>
<text x="272" y="54">0.1uF</text>
<text x="208" y="64.8">12MHz</text>
<text x="209.8" y="62.5">Y1</text>
<text x="244.3" y="60.6">UD-</text>
<text x="244.3" y="63.1">XI</text>
<text x="244.3" y="65.7">XO</text>
<text x="254.8" y="63.1">DSR</text>
<text x="255" y="65.7">CTS</text>
<text x="256.8" y="60.6">RI</text>
<text x="267.4" y="62.5">GND</text>
<text x="73.8" y="68.2">U3</text>
<text x="200.1" y="71.2" transform="rotate(-90 200.1 71.2)">C2</text>
<text x="218.4" y="69.5">C3</text>
<text x="218.6" y="71.8">10pF</text>
<text x="244.2" y="69.5">CH340G</text>
<text x="87.8" y="73.3">R5</text>
<text x="202.6" y="72.2" transform="rotate(-90 202.6 72.2)">10pF</text>
<text x="30.6" y="83.8">AudioJack</text>
<text x="37.7" y="81.5">J2</text>
<text x="71" y="78.4">PS2501-1</text>
<text x="73.8" y="82.2">U5</text>
<text x="87.8" y="78.4">1K</text>
<text x="209" y="79">GND</text>
<text x="264.3" y="82.2">U4</text>
<text x="87.8" y="87.3">R6</text>
<text x="251.2" y="88.5">Vp</text>
<text x="251.2" y="84.7">I/O_4</text>
<text x="261.4" y="84.7">I/O_1</text>
<text x="261.7" y="88.5">GND</text>
<text x="71" y="92.4">PS2501-1</text>
<text x="87.8" y="92.4">1K</text>
<text x="95.7" y="95.5">GND</text>
<text x="251.2" y="92.3">I/O_3</text>
<text x="257.1" y="94.9">IP4220CZ6</text>
<text x="261.4" y="92.3">I/O_2</text>
<text x="41.6" y="99.9">TP2</text>
<text x="46.5" y="99.9">T</text>
<text x="223.8" y="101.4" transform="rotate(-90 223.8 101.4)">J3</text>
<text x="235.6" y="100.1" transform="rotate(-90 235.6 100.1)">D+</text>
<text x="240.7" y="99.6" transform="rotate(-90 240.7 99.6)">ID</text>
<text x="273.5" y="96.8">GND</text>
<text x="41.6" y="104.9">TP4</text>
<text x="41.6" y="102.4">TP3</text>
<text x="46.4" y="102.4">R</text>
<text x="46.4" y="104.9">S</text>
<text x="226.1" y="106.2" transform="rotate(-90 226.1 106.2)">USB_B_Micro</text>
<text x="230.5" y="102.7" transform="rotate(-90 230.5 102.7)">VBUS</text>
<text x="236.2" y="105">Shield</text>
<text x="237.6" y="102.5">GND</text>
<text x="247.1" y="109.5">GND</text>
<text x="116.2" y="114.6">+3.3V</text>
<text x="120.1" y="121.7">R7</text>
<text x="120.2" y="124">10K</text>
<text x="40.2" y="131.9">SW_SPST</text>
<text x="42.5" y="129.6">SW2</text>
<text x="105.6" y="126.5">R8</text>
<text x="105.6" y="128.8">1K</text>
<text x="120.9" y="130.6">Q2</text>
<text x="121.4" y="132.9">2N7002</text>
<text x="35.9" y="143.3">BT1</text>
<text x="56.6" y="141.8">1M</text>
<text x="56.6" y="139.5">R9</text>
<text x="116.3" y="141.2">GND</text>
<text x="222.8" y="140">+3.3V</text>
<text x="228.2" y="143">R10</text>
<text x="35.9" y="145.6">4*AA</text>
<text x="56.7" y="149.6">R12</text>
<text x="76.9" y="149" transform="rotate(-90 76.9 149)">AO3401A</text>
<text x="79.2" y="146.2" transform="rotate(-90 79.2 146.2)">Q3</text>
<text x="164.6" y="148.2">R11</text>
<text x="207.4" y="148.3">J4</text>
<text x="228.2" y="145.3">47K</text>
<text x="264.4" y="147.1">H1</text>
<text x="264.9" y="149.4">MountingHole_Pad</text>
<text x="31.2" y="155.2">GND</text>
<text x="56.6" y="151.9">1M</text>
<text x="93.2" y="153.8" transform="rotate(-90 93.2 153.8)">Q4</text>
<text x="135.2" y="155.3">+3.3V</text>
<text x="164.6" y="150.5">47K</text>
<text x="211.3" y="152">MCLR/VPP</text>
<text x="216.7" y="154.6">VDD</text>
<text x="264.4" y="152.2">H2</text>
<text x="264.9" y="154.5">MountingHole_Pad</text>
<text x="77.6" y="160.4">D3</text>
<text x="90.9" y="156.6" transform="rotate(-90 90.9 156.6)">AO3401A</text>
<text x="108.8" y="158.4">AMS1117-3.3</text>
<text x="113.2" y="156.1">U6</text>
<text x="164.6" y="159.7">R13</text>
<text x="164.6" y="162">47K</text>
<text x="208.4" y="159.6">PGD/ICSPDAT</text>
<text x="216.9" y="157.1">VSS</text>
<text x="264.4" y="157.2">H3</text>
<text x="264.9" y="159.6">MountingHole_Pad</text>
<text x="75.3" y="162.7">BAT60B</text>
<text x="109.5" y="162.2">VI</text>
<text x="114.9" y="166.4" transform="rotate(-90 114.9 166.4)">GND</text>
<text x="116.6" y="162.2">VO</text>
<text x="208.4" y="162.2">PGC/ICSPCLK</text>
<text x="212.5" y="164.7">PGM/LVP</text>
<text x="264.4" y="162.3">H4</text>
<text x="264.9" y="164.6">MountingHole_Pad</text>
<text x="40.2" y="169.9">R14</text>
<text x="40.2" y="172.3">10K</text>
<text x="104.8" y="168.7">C4</text>
<text x="105" y="171">CP10u</text>
<text x="127.7" y="168.7">C5</text>
<text x="127.8" y="171">CP10u</text>
<text x="140.3" y="168.7">C6</text>
<text x="140.5" y="171">0.1uF</text>
<text x="153" y="171">2N7002</text>
<text x="157.4" y="168.7">Q5</text>
<text x="208.1" y="168.6">Conn_PIC_ICSP_ICD</text>
<text x="238.2" y="170.4">GND</text>
<text x="253.4" y="173">GND</text>
<text x="57.5" y="175">Q6</text>
<text x="57.9" y="177.3">2N7002</text>
<text x="74.4" y="175">R15</text>
<text x="74.6" y="177.3">100K</text>
<text x="160.7" y="179.3">GND</text>
<text x="40.2" y="180.1">R16</text>
<text x="40.2" y="182.4">10K</text>
<text x="135.3" y="184.4">GND</text>
<text x="52.8" y="190.7">GND</text>
</g>
<g font-size="1.8">
<text x="120.6" y="34.3">DIN_PIR</text>
<text x="44.4" y="40.6">DO</text>
<text x="114.2" y="41.9">DIP1</text>
<text x="120.6" y="36.8">TP_CLK</text>
<text x="114.2" y="47">DIP3</text>
<text x="114.2" y="44.4">DIP2</text>
<text x="114.2" y="49.5">DIP4</text>
<text x="175.3" y="52.1">PIC_Rx</text>
<text x="175.3" y="49.5">PIC_Tx</text>
<text x="237.5" y="57.1">D+</text>
<text x="215.9" y="64.8">Xo</text>
<text x="215.9" y="62.2">Xi</text>
<text x="101.6" y="69.8">DOUT_CAM_S</text>
<text x="101.6" y="83.8">DOUT_CAM_F</text>
<text x="33" y="134.6">VBAT</text>
<text x="91.2" y="179" transform="rotate(-90 91.2 179)">VIN_UNREGULATED</text>
</g>
<g font-size="1.8" fill="#0000c2">
<text x="28.3" y="77.5">Sleeve - GND</text>
<text x="28.7" y="75.4">Ring - Focus</text>
<text x="29" y="73.3">Tip - Shutter</text>
<text x="28.1" y="100.8">Allows user to</text>
<text x="25.5" y="102.9">install own output</text>
<text x="20.3" y="121.1">Power supply must be able to manage battery voltage 4.4 -&gt; 6.6V</text>
<text x="20.3" y="123.2">Must not supply any battery voltage to VBUS (USB port)</text>
<text x="132.1" y="121.1">MCU input</text>
<text x="132.1" y="123.2">with built in weak pullup</text>
<text x="21.6" y="144.8">4.4-6.6V</text>
<text x="99.1" y="153.7">Input Voltage: 4.75V - 12V</text>
<text x="24.1" y="162.6">5V from USB</text>
<text x="92.7" y="187.6">PIR sensor has onboard</text>
<text x="92.7" y="189.7">voltage regulation.</text>
<text x="92.7" y="191.8">Input Voltage: 4.5V - 20V</text>
</g>
<g font-size="1.1" fill="#840000">
<text x="208.6" y="67.3">1</text>
<text x="210.6" y="70" transform="rotate(-90 210.6 70)">2</text>
<text x="212.4" y="67.3">3</text>
</g>
<text font-size="1.1" fill="#0000c2" x="237.3" y="82.8" transform="rotate(-90 237.3 82.8)">Route as differential pair</text>
</svg>
